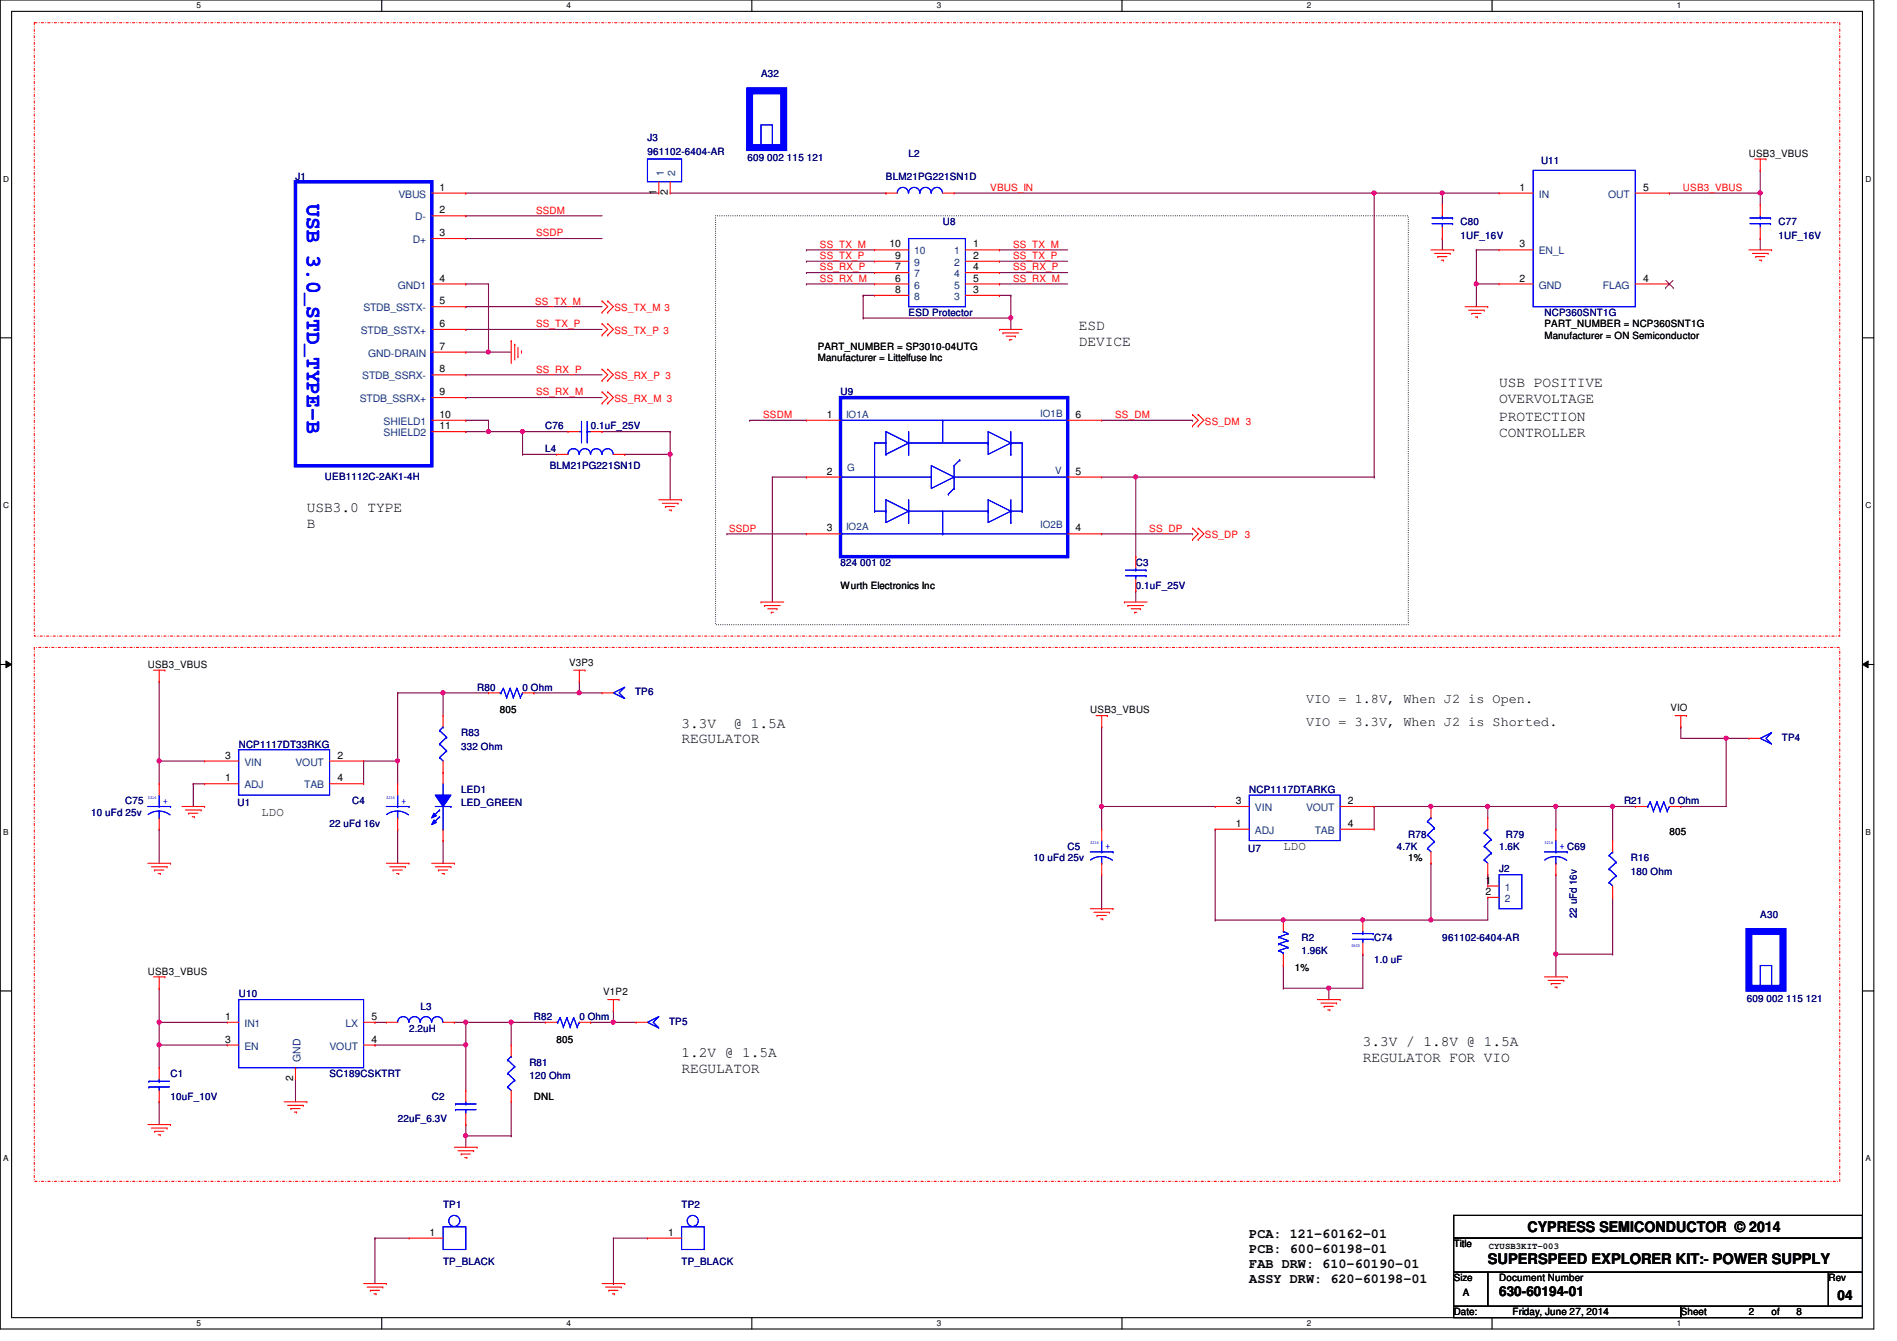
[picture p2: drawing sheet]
<svg xmlns="http://www.w3.org/2000/svg" width="297mm" height="210mm" viewBox="0 0 297 210" stroke-linecap="round" stroke-linejoin="round" font-family="sans-serif">
<path d="M0 0h293.4v208h-293.4zM1.8 1.8h289.8v204.4h-289.8z" fill="none" stroke="#000" stroke-width=".17"/>
<g fill="#fff">
<path d="M30.8 .2h.6v1.4h-.6z"/>
<path d="M30.8 206.4h.6v1.4h-.6z"/>
</g>
<path d="M59.8 0v1.8M59.8 206.2v1.8" fill="none" stroke="#000" stroke-width=".17"/>
<g fill="#fff">
<path d="M88.7 .2h.7v1.4h-.7z"/>
<path d="M88.7 206.4h.7v1.4h-.7z"/>
</g>
<path d="M117.7 0v1.8M117.7 206.2v1.8" fill="none" stroke="#000" stroke-width=".17"/>
<g fill="#fff">
<path d="M146.7 .2h.7v1.4h-.7z"/>
<path d="M146.7 206.4h.7v1.4h-.7z"/>
</g>
<path d="M175.7 0v1.8M175.7 206.2v1.8" fill="none" stroke="#000" stroke-width=".17"/>
<g fill="#fff">
<path d="M204.6 .2h.7v1.4h-.7z"/>
<path d="M204.6 206.4h.7v1.4h-.7z"/>
</g>
<path d="M233.6 0v1.8M233.6 206.2v1.8" fill="none" stroke="#000" stroke-width=".17"/>
<g fill="#fff">
<path d="M262.6 .2h.7v1.4h-.7z"/>
<path d="M262.6 206.4h.7v1.4h-.7z"/>
<path d="M.5 27.3h.9v1.4h-.9z"/>
<path d="M292.1 27.3h.9v1.4h-.9z"/>
<path d="M.5 78.4h.9v1.4h-.9z"/>
<path d="M292.1 78.4h.9v1.4h-.9z"/>
</g>
<path d="M0 52.9h1.8M291.6 52.9h1.8" fill="none" stroke="#000" stroke-width=".17"/>
<g fill="#fff">
<path d="M.5 129.5h.8v1.4h-.8z"/>
<path d="M292.1 129.5h.8v1.4h-.8z"/>
</g>
<path d="M0 104h1.8M291.6 104h1.8" fill="none" stroke="#000" stroke-width=".17"/>
<path d="M.9 103.5l.9 .5-.9 .5zM291.6 104l.9-.5v1z" fill="#000"/>
<path d="M.9 103.5l.9 .5-.9 .5zM291.6 104l.9-.5v1z" fill="none" stroke="#000" stroke-width=".16"/>
<g fill="#fff">
<path d="M.5 180.6h.8v1.4h-.8z"/>
<path d="M292.1 180.6h.8v1.4h-.8z"/>
</g>
<path d="M0 155.1h1.8M291.6 155.1h1.8" fill="none" stroke="#000" stroke-width=".17"/>
<path d="M5.4 3.6h282.7v96h-282.7zM5.4 101.3h282.7v83.6h-282.7z" fill="none" stroke="#f00" stroke-width=".17" stroke-dasharray=".3 .3 0 .3"/>
<path d="M112.1 33.8h108.4v64h-108.4z" fill="none" stroke="#000" stroke-width=".17" stroke-dasharray="0 .3"/>
<g fill="none" stroke="#800040" stroke-width=".17">
<path d="M126.3 44.4h.1M126.3 42.7h.1M126.3 44.4h10.6M126.3 42.7h10.6M135.2 46.2h.1M135.2 49.8h.1M135.2 46.2v3.6M135.2 49.8h23.1M156.5 44.4h.1M156.5 42.7h.1M156.5 46.2h.1M156.5 44.4h10.7"/>
<path d="M156.5 42.7h10.7M156.5 46.2h1.8M158.3 49.8h.1M158.3 49.8v1.8M81.8 67.6h.1M81.8 67.6h7.1M104.9 67.6h.1M104.9 67.6v3.5"/>
</g>
<circle cx="158.3" cy="49.8" r=".32" fill="#f0f"/>
<circle cx="158.3" cy="49.8" r=".32" fill="none" stroke="#f0f" stroke-width=".17"/>
<path d="M135.2 46.2h.1M135.2 46.2h1.7M158.3 46.2h.1M158.3 46.2v3.6M72.9 67.6h.1M72.9 67.6h3.6" fill="none" stroke="#800040" stroke-width=".17"/>
<circle cx="76.5" cy="67.5" r=".32" fill="#f0f"/>
<circle cx="76.5" cy="67.5" r=".32" fill="none" stroke="#f0f" stroke-width=".17"/>
<g fill="none" stroke="#800040" stroke-width=".17">
<path d="M72.9 33.8h.1M72.9 37.3h.1M72.9 33.8h21.4M72.9 37.3h21.4M126.3 39.1h.1M126.3 39.1h10.6M156.5 39.1h.1M156.5 39.1h10.7M72.9 51.6h.1M72.9 48h.1M72.9 51.6h21.4M72.9 48h21.4"/>
<path d="M126.3 40.9h.1M126.3 40.9h10.6M156.5 40.9h.1M156.5 40.9h10.7M81.8 67.6h.1M81.8 67.6v3.5"/>
</g>
<circle cx="81.8" cy="67.5" r=".32" fill="#f0f"/>
<circle cx="81.8" cy="67.5" r=".32" fill="none" stroke="#f0f" stroke-width=".17"/>
<path d="M72.9 58.7h.1M72.9 58.7h21.4M72.9 65.8h.1M72.9 62.2h.1M72.9 65.8h3.6v1.8M72.9 62.2h21.4M76.5 67.6h.1M81.8 71.1h.1M81.8 71.1h5.4M104.9 71.1h.1M104.9 71.1v7.1" fill="none" stroke="#800040" stroke-width=".17"/>
<circle cx="104.9" cy="71.1" r=".32" fill="#f0f"/>
<circle cx="104.9" cy="71.1" r=".32" fill="none" stroke="#f0f" stroke-width=".17"/>
<path d="M72.9 55.1h.1M72.9 55.1h3.6M76.5 67.6h.1M76.5 67.6h5.3M94.3 67.6h.1M94.3 67.6h10.6" fill="none" stroke="#800040" stroke-width=".17"/>
<circle cx="76.5" cy="55.1" r=".32" fill="#f0f"/>
<circle cx="76.5" cy="55.1" r=".32" fill="none" stroke="#f0f" stroke-width=".17"/>
<g fill="none" stroke="#800040" stroke-width=".17">
<path d="M225.8 30.2h.1M225.8 37.3h.1M225.8 30.2v1.8M225.8 37.3v1.8M231.2 39.1h.1M231.2 39.1v8.9M231.2 39.1h3.5M275.6 37.3h.1M275.6 37.3v1.8M72.9 44.4h.1M72.9 44.4h3.6M76.5 44.4h.1"/>
<path d="M76.5 55.1h.1M76.5 44.4v10.7M76.5 55.1h3.5M231.2 44.4h.1M231.2 44.4h3.5M97.8 71.1h.1M97.8 71.1h7.1"/>
</g>
<circle cx="231.2" cy="44.4" r=".32" fill="#f0f"/>
<circle cx="231.2" cy="44.4" r=".32" fill="none" stroke="#f0f" stroke-width=".17"/>
<path d="M225.8 30.2h.1M225.8 30.2h8.9M261.4 30.2h.1M261.4 30.2h14.2M275.6 30.2h.1M275.6 26.7h.1M275.6 26.7v5.3" fill="none" stroke="#800040" stroke-width=".17"/>
<circle cx="275.6" cy="30.2" r=".32" fill="#f0f"/>
<circle cx="275.6" cy="30.2" r=".32" fill="none" stroke="#f0f" stroke-width=".17"/>
<path d="M172.5 74.7h5.3M177.8 74.7h.1M177.8 74.7v12.4M177.8 87.1h.1M58.7 193.8h.1M58.7 193.8v7.1M58.7 193.8h5.3" fill="none" stroke="#800040" stroke-width=".17"/>
<circle cx="177.8" cy="74.6" r=".32" fill="#f0f"/>
<circle cx="177.8" cy="74.6" r=".32" fill="none" stroke="#f0f" stroke-width=".17"/>
<g fill="none" stroke="#800040" stroke-width=".17">
<path d="M117.4 65.8h.1M117.4 65.8h8.9M120.9 74.7h.1M120.9 74.7v19.5M120.9 74.7h5.4M126.3 74.7h.1M172.5 65.8h14.2M186.7 65.8h.1M113.8 83.6h.1M113.8 83.6h12.5M172.5 83.6h14.2M177.8 92.5h.1"/>
<path d="M177.8 92.5v1.7M186.7 83.6h.1M24.9 119.1h.1M24.9 119.1v3.6M56.9 119.1h.1M56.9 119.1h5.4M56.9 119.1v3.6M62.3 119.1h.1M62.3 119.1v3.6M90.7 108.5h.1M90.7 108.5h3.6M24.9 129.8h.1"/>
<path d="M24.9 129.8v5.3M62.3 129.8h.1M62.3 129.8v5.3M96.1 193.8h.1M96.1 193.8v7.1M96.1 193.8h5.3M96.1 200.9h.1"/>
</g>
<circle cx="90.7" cy="108.4" r=".32" fill="#f0f"/>
<circle cx="90.7" cy="108.4" r=".32" fill="none" stroke="#f0f" stroke-width=".17"/>
<path d="M96.1 158.2h.1M96.1 158.2v1.8M24.9 160h.1M24.9 160v3.6" fill="none" stroke="#800040" stroke-width=".17"/>
<circle cx="24.9" cy="163.5" r=".32" fill="#f0f"/>
<circle cx="24.9" cy="163.5" r=".32" fill="none" stroke="#f0f" stroke-width=".17"/>
<path d="M24.9 163.6h.1M24.9 163.6v3.5M46.3 168.9h.1M46.3 168.9v3.6M58.7 160h.1M58.7 160h1.8M72.9 177.8h.1M72.9 163.6h.1M72.9 163.6v7.1M72.9 177.8v1.8M96.1 160h.1M96.1 160h3.5" fill="none" stroke="#800040" stroke-width=".17"/>
<circle cx="72.9" cy="163.5" r=".32" fill="#f0f"/>
<circle cx="72.9" cy="163.5" r=".32" fill="none" stroke="#f0f" stroke-width=".17"/>
<path d="M215.2 30.2v44.5M215.2 74.7h.1M24.9 172.5h.1M24.9 163.6h.1M24.9 172.5v3.5M24.9 163.6h10.7M58.7 163.6h.1M72.9 160h.1M72.9 160v3.6h-14.2" fill="none" stroke="#800040" stroke-width=".17"/>
<circle cx="215.2" cy="30.2" r=".32" fill="#f0f"/>
<circle cx="215.2" cy="30.2" r=".32" fill="none" stroke="#f0f" stroke-width=".17"/>
<path d="M149.4 30.2h65.8M215.2 30.2h.1M177.8 74.7h.1M177.8 74.7h37.4M24.9 119.1h.1M24.9 106.7h.1M24.9 119.1h7.1M24.9 106.7v12.4" fill="none" stroke="#800040" stroke-width=".17"/>
<circle cx="24.9" cy="119.1" r=".32" fill="#f0f"/>
<circle cx="24.9" cy="119.1" r=".32" fill="none" stroke="#f0f" stroke-width=".17"/>
<path d="M24.9 154.7h.1M24.9 154.7v5.3M24.9 160h.1M24.9 160h10.7" fill="none" stroke="#800040" stroke-width=".17"/>
<circle cx="24.9" cy="160" r=".32" fill="#f0f"/>
<circle cx="24.9" cy="160" r=".32" fill="none" stroke="#f0f" stroke-width=".17"/>
<path d="M215.2 30.2h10.6M225.8 30.2h.1" fill="none" stroke="#800040" stroke-width=".17"/>
<circle cx="225.8" cy="30.2" r=".32" fill="#f0f"/>
<circle cx="225.8" cy="30.2" r=".32" fill="none" stroke="#f0f" stroke-width=".17"/>
<g fill="none" stroke="#800040" stroke-width=".17">
<path d="M72.9 30.2h.1M72.9 30.2h30.3M104.9 30.2h33.8M138.7 30.2h.1M69.4 108.5h.1M69.4 108.5h7.1M30.3 122.7h.1M30.3 122.7h1.7M30.3 122.7v3.5M71.2 160h.1M71.2 160h1.7M80 160h.1"/>
<path d="M80 160h5.4"/>
</g>
<circle cx="69.4" cy="108.4" r=".32" fill="#f0f"/>
<circle cx="69.4" cy="108.4" r=".32" fill="none" stroke="#f0f" stroke-width=".17"/>
<path d="M90.7 106.7h.1M90.7 106.7v1.8M92.5 160h.1M92.5 160h3.6" fill="none" stroke="#800040" stroke-width=".17"/>
<circle cx="96" cy="160" r=".32" fill="#f0f"/>
<circle cx="96" cy="160" r=".32" fill="none" stroke="#f0f" stroke-width=".17"/>
<path d="M172.5 136.9v5.3M233 126.2h.1M233 126.2h10.6M252.5 126.2h.1M252.5 126.2h3.6M263.2 126.2h.1M263.2 126.2h7.1M172.5 142.2h.1M208.1 154.7h.1M208.1 154.7v1.8" fill="none" stroke="#800040" stroke-width=".17"/>
<circle cx="243.6" cy="126.2" r=".32" fill="#f0f"/>
<circle cx="243.6" cy="126.2" r=".32" fill="none" stroke="#f0f" stroke-width=".17"/>
<circle cx="232.9" cy="126.2" r=".32" fill="#f0f"/>
<circle cx="232.9" cy="126.2" r=".32" fill="none" stroke="#f0f" stroke-width=".17"/>
<path d="M270.3 115.6h.1M270.3 115.6h3.6M172.5 126.2h.1M172.5 126.2h17.8" fill="none" stroke="#800040" stroke-width=".17"/>
<circle cx="172.5" cy="126.2" r=".32" fill="#f0f"/>
<circle cx="172.5" cy="126.2" r=".32" fill="none" stroke="#f0f" stroke-width=".17"/>
<path d="M172.5 113.8h.1M172.5 113.8v12.4M263.2 113.8h.1M263.2 113.8v1.8M190.3 129.8h.1M190.3 129.8v14.2M224.1 135.1h.1M224.1 135.1v8.9M201 144h.1M201 144h12.4" fill="none" stroke="#800040" stroke-width=".17"/>
<circle cx="200.9" cy="144" r=".32" fill="#f0f"/>
<circle cx="200.9" cy="144" r=".32" fill="none" stroke="#f0f" stroke-width=".17"/>
<path d="M172.5 126.2h.1M172.5 126.2v3.6M215.2 126.2h.1M215.2 126.2v3.6M215.2 126.2h8.9" fill="none" stroke="#800040" stroke-width=".17"/>
<circle cx="224" cy="126.2" r=".32" fill="#f0f"/>
<circle cx="224" cy="126.2" r=".32" fill="none" stroke="#f0f" stroke-width=".17"/>
<path d="M243.6 126.2h.1M243.6 126.2v3.6M201 151.1h.1M201 151.1v3.6M208.1 154.7h.1M213.4 149.4h.1M213.4 144h.1M213.4 149.4v5.3h-5.3M213.4 144h10.7M243.6 149.4h.1M243.6 149.4v3.5" fill="none" stroke="#800040" stroke-width=".17"/>
<circle cx="224" cy="144" r=".32" fill="#f0f"/>
<circle cx="224" cy="144" r=".32" fill="none" stroke="#f0f" stroke-width=".17"/>
<circle cx="213.4" cy="144" r=".32" fill="#f0f"/>
<circle cx="213.4" cy="144" r=".32" fill="none" stroke="#f0f" stroke-width=".17"/>
<path d="M270.3 115.6h.1M270.3 115.6v10.6" fill="none" stroke="#800040" stroke-width=".17"/>
<circle cx="270.3" cy="115.5" r=".32" fill="#f0f"/>
<circle cx="270.3" cy="115.5" r=".32" fill="none" stroke="#f0f" stroke-width=".17"/>
<path d="M201 154.7h.1M201 154.7h7.1" fill="none" stroke="#800040" stroke-width=".17"/>
<circle cx="208" cy="154.7" r=".32" fill="#f0f"/>
<circle cx="208" cy="154.7" r=".32" fill="none" stroke="#f0f" stroke-width=".17"/>
<g fill="none" stroke="#800040" stroke-width=".17">
<path d="M62.3 108.5h.1M62.3 108.5v10.6M224.1 126.2h.1M224.1 126.2h8.9M233 126.2h.1M233 136.9h.1M233 126.2v1.8M233 136.9v1.8M190.3 144h.1M190.3 144h10.7M224.1 144h.1M233 140.5h.1"/>
<path d="M233 140.5v3.5h-8.9"/>
</g>
<circle cx="62.2" cy="119.1" r=".32" fill="#f0f"/>
<circle cx="62.2" cy="119.1" r=".32" fill="none" stroke="#f0f" stroke-width=".17"/>
<g fill="none" stroke="#800040" stroke-width=".17">
<path d="M62.3 108.5h.1M62.3 108.5h7.1M69.4 108.5h.1M69.4 108.5v3.5M83.6 108.5h.1M83.6 108.5h7.1M263.2 115.6h7.1M270.3 115.6h.1M69.4 131.6h.1M69.4 131.6v3.5M243.6 126.2h.1M243.6 126.2h8.9"/>
<path d="M252.5 126.2h.1M252.5 126.2v5.4"/>
</g>
<circle cx="252.5" cy="126.2" r=".32" fill="#f0f"/>
<circle cx="252.5" cy="126.2" r=".32" fill="none" stroke="#f0f" stroke-width=".17"/>
<path d="M243.6 136.9h.1M243.6 136.9v12.5M243.6 149.4h.1M243.6 149.4h8.9M252.5 149.4h.1M252.5 140.5v8.9" fill="none" stroke="#800040" stroke-width=".17"/>
<circle cx="243.6" cy="149.3" r=".32" fill="#f0f"/>
<circle cx="243.6" cy="149.3" r=".32" fill="none" stroke="#f0f" stroke-width=".17"/>
<path d="M72.9 160h.1M72.9 160h7.1M80 160h.1M80 160v3.6" fill="none" stroke="#800040" stroke-width=".17"/>
<circle cx="80" cy="160" r=".32" fill="#f0f"/>
<circle cx="80" cy="160" r=".32" fill="none" stroke="#f0f" stroke-width=".17"/>
<circle cx="72.9" cy="160" r=".32" fill="#f0f"/>
<circle cx="72.9" cy="160" r=".32" fill="none" stroke="#f0f" stroke-width=".17"/>
<path d="M72.9 177.8h.1M72.9 177.8h7.1M80 177.8h.1M80 172.5v5.3" fill="none" stroke="#800040" stroke-width=".17"/>
<circle cx="72.9" cy="177.8" r=".32" fill="#f0f"/>
<circle cx="72.9" cy="177.8" r=".32" fill="none" stroke="#f0f" stroke-width=".17"/>
<path d="M72.9 176h.1M72.9 176v1.8" fill="none" stroke="#800040" stroke-width=".17"/>
<g fill="none" stroke="#f00" stroke-width=".17">
<path d="M224.1 39.1h3.5M224.6 39.7h2.5M227.1 39.7h.1M227.6 39.1h.1M273.9 39.1h3.5M274.4 39.7h2.5M274.7 24.9h1.8M275.6 26.7h.1M275.6 32h.1M275.6 37.3h.1M275.6 24.9v1.8M275.6 32v1.8"/>
<path d="M275.6 35.6v1.7M276.5 24.9h.1M276.9 39.7h.1M277.4 39.1h.1M80 53.3h.1M80 53.3v3.6M80.6 53.9h.1M80.6 53.9v2.4M81.1 55.8h.1M81.1 54.4v1.4M81.7 54.9h.1M81.7 54.9v.4"/>
<path d="M94.3 47.1h.1M94.3 48.9h.1M94.3 50.7h.1M94.3 52.5h.1M94.3 57.8h.1M94.3 59.6h.1M94.3 47.1l.9 .9-.9 .9M94.3 50.7l.9 .9-.9 .9M94.3 57.8l.9 .9-.9 .9M95.2 47.1h.1M95.2 48.9h.1M95.2 50.7h.1"/>
<path d="M95.2 52.5h.1M95.2 57.8h.1M95.2 59.6h.1M95.2 47.1l.9 .9-.9 .9M95.2 50.7l.9 .9-.9 .9M95.2 57.8l.9 .9-.9 .9M156.5 51.6h.1M156.5 51.6h3.6M157.1 52.1h.1M157.1 52.1h2.4M157.6 52.6h1.4M158.1 53.2h.1"/>
<path d="M158.1 53.2h.3M159 52.6h.1M225.1 40.2h.1M225.1 40.2h1.5M225.7 40.7h.3M226 40.7h.1M229.4 48h3.6M230 48.6h2.4M230.5 49.1h.1M230.5 49.1h1.4M231 49.6h.3M231.3 49.6h.1"/>
<path d="M232.4 48.6h.1M233 48h.1M274.9 40.2h.1M274.9 40.2h1.4M275.5 40.7h.3M275.8 40.7h.1M94.3 61.3h.1M94.3 63.1h.1M94.3 61.3l.9 .9-.9 .9M95.2 61.3h.1M95.2 63.1h.1M95.2 61.3l.9 .9-.9 .9"/>
<path d="M103.2 78.2h3.5M103.7 78.8h2.5M104.2 79.3h.1M104.2 79.3h1.5M104.8 79.8h.3M105.1 79.8h.1M106.2 78.8h.1M106.7 78.2h.1M186.7 64.9h.1M186.7 66.7h.1M186.7 64.9l.9 .9-.9 .9M187.6 64.9h.1"/>
<path d="M187.6 66.7h.1M187.6 64.9l.9 .9-.9 .9M119.2 94.2h.1M119.2 94.2h3.5M119.7 94.8h.1M119.7 94.8h2.5M120.2 95.3h1.5M120.8 95.8h.1M120.8 95.8h.3M121.7 95.3h.1M176.1 94.2h.1M176.1 94.2h3.5"/>
<path d="M176.6 94.8h.1M176.6 94.8h2.5M177.1 95.3h1.5M177.7 95.8h.1M177.7 95.8h.3M178.6 95.3h.1M186.7 82.7h.1M186.7 84.5h.1M186.7 82.7l.9 .9-.9 .9M187.6 82.7h.1M187.6 84.5h.1M187.6 82.7l.9 .9-.9 .9"/>
<path d="M24 104.9h1.8M24.9 106.7h.1M24.9 104.9v1.8M25.8 104.9h.1M89.8 104.9h1.8M90.7 106.7h.1M90.7 104.9v1.8M91.6 104.9h.1M171.6 112h1.8M172.5 113.8h.1M172.5 112v1.8M173.4 112h.1"/>
<path d="M262.3 112h1.8M263.2 113.8h.1M263.2 112v1.8M264.1 112h.1M23.2 135.1h3.5M23.7 135.7h2.5M24.2 136.2h.1M24.2 136.2h1.5M24.8 136.7h.3M25.1 136.7h.1M26.2 135.7h.1M26.7 135.1h.1"/>
<path d="M28.5 126.2h3.5M29 126.8h2.5M29.5 127.3h.1M29.5 127.3h1.5M30.1 127.8h.3M30.4 127.8h.1M31.5 126.8h.1M32 126.2h.1M60.5 135.1h3.5M61 135.7h2.5M61.5 136.2h.1M61.5 136.2h1.5"/>
<path d="M62.1 136.7h.3M62.4 136.7h.1M63.5 135.7h.1M64 135.1h.1M67.6 135.1h3.6M68.2 135.7h2.4M68.7 136.2h.1M68.7 136.2h1.4M69.2 136.7h.3M69.5 136.7h.1M70.6 135.7h.1M71.2 135.1h.1"/>
<path d="M243.6 129.8h.1M243.6 136.9h.1M243.6 129.8v1.8M243.6 135.1v1.8M252.5 131.6h.1M252.5 131.6v1.7M252.5 138.7v1.8M256.1 126.2h.1M256.1 126.2h1.7M261.4 126.2h1.8M263.2 126.2h.1M24 152.9h1.8"/>
<path d="M24.9 154.7h.1M24.9 152.9v1.8M25.8 152.9h.1M95.2 156.5h1.7M96.1 158.2h.1M96.1 156.5v1.7M96.9 156.5h.1M170.7 142.2h3.6M171.3 142.8h2.4M171.8 143.3h.1M171.8 143.3h1.4M172.3 143.8h.4"/>
<path d="M172.7 143.8h.1M173.7 142.8h.1M174.3 142.2h.1M206.3 156.5h3.5M206.8 157h2.5M207.3 157.5h.1M207.3 157.5h1.5M207.9 158.1h.3M208.2 158.1h.1M209.3 157h.1M209.8 156.5h.1M241.8 152.9h3.6"/>
<path d="M242.4 153.5h2.5M242.9 154h.1M242.9 154h1.4M243.5 154.5h.3M243.8 154.5h.1M244.9 153.5h.1M245.4 152.9h.1M252.5 140.5h.1M23.2 176h3.5M23.7 176.6h2.5M24.2 177.1h.1M24.2 177.1h1.5"/>
<path d="M24.8 177.6h.3M25.1 177.6h.1M26.2 176.6h.1M26.7 176h.1M44.5 172.5h3.5M45 173h2.5M45.5 173.5h.1M45.5 173.5h1.5M46.1 174.1h.3M46.4 174.1h.1M47.5 173h.1M48 172.5h.1"/>
<path d="M71.2 179.6h3.5M72.9 170.7h.1M72.9 176h.1M72.9 170.7v1.8M72.9 174.2v1.8M74.7 179.6h.1M99.6 160h.1M99.6 160h1.8M71.7 180.1h2.5M72.2 180.6h.1M72.2 180.6h1.5M72.8 181.2h.3"/>
<path d="M73.1 181.2h.1M74.2 180.1h.1M56.9 200.9h3.6M57.5 201.5h2.4M58 202h.1M58 202h1.4M58.5 202.5h.4M58.9 202.5h.1M59.9 201.5h.1M60.5 200.9h.1M94.3 200.9h3.5M94.8 201.5h2.5"/>
<path d="M95.3 202h.1M95.3 202h1.5M95.9 202.5h.3M96.2 202.5h.1M97.3 201.5h.1M97.8 200.9h.1"/>
</g>
<path d="M227.6 190.2h64v3.6h-64zM227.6 193.8h64v5.3h-64zM227.6 199.1h5.4v5.4h-5.4zM233 199.1h53.3v5.4h-53.3zM286.3 199.1h5.3v5.4h-5.3zM227.6 204.5h35.6v1.7h-35.6zM263.2 204.5h28.4v1.7h-28.4z" fill="none" stroke="#000" stroke-width=".17"/>
<g fill="none" stroke="#00f" stroke-width=".17">
<path d="M274 35h3.2M274 34.1h3.2M275.6 34.1h.1M275.6 35h.1M275.6 33.8v.3M275.6 35v.6M277.2 35h.1M277.2 34.1h.1M68.2 126.2h2.4M69.4 124.5h.1M69.4 129.8h.1M69.4 122.7v1.8"/>
<path d="M69.4 126.2v3.6M70.6 126.2h.1M241.8 133.3h3.6M243.6 135.1h.1M243.6 133.3h.1M243.6 134.1l.7 .1 1 .5M243.6 134.1l-1.1 .2-.6 .3M243.6 131.6v1.7M243.6 134.1v1M245.4 133.3h.1M252 138.1h.1M252 136h.1"/>
<path d="M252 133.9h.1M252 138.1l.5 .6M252 136l1.1 1.1M252 133.9l1.1 1.1M252.5 133.3h.1M252.5 133.3l-.5 .6M253.1 137.1h.1M253.1 135h.1M253.1 137.1l-1.1 1M253.1 135l-1.1 1M257.8 126.2h.2M258 126.2h.1"/>
<path d="M258.4 125.5h.1M258.4 125.5l-.4 .7M258.4 125.5l.5 1.5M258.9 127h.1M259.5 125.5h.1M259.5 125.5l-.6 1.5M259.5 125.5l.5 1.5M260 127h.1M260.5 125.5h.1M260.5 125.5l-.5 1.5M260.5 125.5l.6 1.5M261.1 127h.1"/>
<path d="M261.4 126.2h.1M261.4 126.2l-.3 .8M71.3 173.7h.1M71.3 172.8h.1M71.3 173.7h3.2M71.3 172.8h3.2M72.9 172.8h.1M72.9 173.7h.1M72.9 172.5v.3M72.9 173.7v.5M101.4 160l1.8-.9-.9 .9 .9 .9z"/>
</g>
<path d="M68.2 124.5h2.4l-1.2 1.7z" fill-rule="evenodd" fill="#00f"/>
<path d="M68.2 124.5h2.4l-1.2 1.7z" fill="none" stroke="#00f" stroke-width=".17"/>
<path d="M67.9 128.4l.4 .3-.7 .4z" fill-rule="evenodd" fill="#00f"/>
<path d="M67.9 128.4l.4 .3-.7 .4z" fill="none" stroke="#00f" stroke-width=".17"/>
<path d="M67.9 127.3l.4 .4-.7 .3z" fill-rule="evenodd" fill="#00f"/>
<path d="M67.9 127.3l.4 .4-.7 .3zM68.2 126.2h2.4M68.8 126.8h.1M68.8 127.8h.1M68.8 126.8l-1 1M68.8 127.8l-1 1.1M69.4 124.5h.1M69.4 129.8h.1M69.4 122.7v1.8M69.4 126.2v3.6M70.6 126.2h.1" fill="none" stroke="#00f" stroke-width=".17"/>
<path d="M68.2 124.5h2.4l-1.2 1.7z" fill-rule="evenodd" fill="#00f"/>
<path d="M68.2 124.5h2.4l-1.2 1.7z" fill="none" stroke="#00f" stroke-width=".17"/>
<path d="M67.9 128.4l.4 .3-.7 .4z" fill-rule="evenodd" fill="#00f"/>
<path d="M67.9 128.4l.4 .3-.7 .4z" fill="none" stroke="#00f" stroke-width=".17"/>
<path d="M67.9 127.3l.4 .4-.7 .3z" fill-rule="evenodd" fill="#00f"/>
<g fill="none" stroke="#00f" stroke-width=".17">
<path d="M119.2 19.6h1.7v3.5h-1.7zM101.4 24.9h5.3v3.5h-5.3zM140.5 30.2a.87 .87 0 0 1 .9-.9 .87 .87 0 0 1 .8 .9M142.3 37.3h8.9v10.7h-8.9zM142.3 30.2a.87 .87 0 0 1 .8-.9 .87 .87 0 0 1 .9 .9M144.1 30.2a.87 .87 0 0 1 .8-.9 .87 .87 0 0 1 .9 .9M145.8 30.2a.87 .87 0 0 1 .9-.9 .87 .87 0 0 1 .9 .9M224.2 35h3.3M224.2 34.1h3.3M225.8 34.1h.1M225.8 35h.1M225.8 33.8v.3"/>
<path d="M225.8 35v.6M227.5 35h.1M227.5 34.1h.1M240.1 26.7h16v21.3h-16zM88.9 71.1a.87 .87 0 0 1 .9-.9 .87 .87 0 0 1 .9 .9M90.7 71.1a.87 .87 0 0 1 .9-.9 .87 .87 0 0 1 .9 .9M90.7 67.6h.4M91.1 67.6h.1M91.1 69.2h.1M91.1 66v3.2M91.9 69.2h.1M91.9 67.6h.1"/>
<path d="M91.9 67.6h.6M91.9 66v3.2M92.5 71.1a.87 .87 0 0 1 .9-.9 .87 .87 0 0 1 .8 .9M94.3 71.1a.87 .87 0 0 1 .8-.9 .87 .87 0 0 1 .9 .9M131.6 74.7h.1M131.6 74.7h14.2M131.6 65.8h35.6M136.9 69.3h.1M136.9 69.3h1.8M136.9 69.3v10.7M138.7 71.1h.1M138.7 78.2l3.6 1.8-3.6 1.8z"/>
<path d="M142.3 69.3h.1M142.3 71.1h.1M142.3 69.3h12.4M142.3 69.3l-3.6-1.7v3.5M142.3 67.6v3.5M142.3 78.2v3.6M142.3 69.3l-3.6 1.8M145.8 74.7h.1M145.8 72.9l3.6 1.8-3.6 1.8zM147.6 65.8h.1M147.6 65.8v3.5M148.5 77.3h.1"/>
<path d="M149.4 74.7h.1M149.4 76.5h.1M149.4 74.7h17.8M149.4 76.5l-.9 .8M150.3 72h.1M150.3 72l-.9 .9v3.6M154.7 69.3h.1M154.7 67.6l3.6 1.7-3.6 1.8zM154.7 78.2l3.6 1.8-3.6 1.8zM158.3 69.3h.1M158.3 71.1h.1M158.3 69.3h1.8"/>
<path d="M158.3 67.6v3.5M158.3 78.2v3.6M160.1 69.3h.1M160.1 74.7h.1M160.1 69.3v10.7M167.2 74.7h.1M167.2 65.8h.1M131.6 83.6h.1M131.6 83.6h35.6M136.9 80h.1M136.9 80h1.8M138.7 80h.1"/>
<path d="M142.3 80h.1M142.3 81.8h.1M142.3 80h12.4M147.6 83.6h.1M147.6 80v3.6M154.7 80h.1M158.3 80h.1M158.3 81.8h.1M158.3 80h1.8M160.1 80h.1M176.2 90.1h3.2M176.2 89.2h3.2"/>
<path d="M177.8 89.2h.1M177.8 90.1h.1M177.8 88.9v.3M177.8 90.1v.6M179.4 90.1h.1M179.4 89.2h.1M37.4 117.3h14.2v7.2h-14.2zM68.8 118.6h.1M68.8 116.5h.1M68.8 114.3h.1M68.8 118.6l.6 .5M68.8 116.5l1.1 1"/>
<path d="M68.8 114.3l1.1 1.1M69.4 113.8h.1M69.4 113.8l-.6 .5M69.9 117.5h.1M69.9 115.4h.1M69.9 117.5l-1.1 1.1M69.9 115.4l-1.1 1.1M78.3 108.5h.1M78.4 108.5h.1M78.8 107.7h.1M78.8 107.7l-.4 .8M78.8 107.7l.5 1.5"/>
<path d="M79.3 109.2h.1M79.9 107.7h.1M79.9 107.7l-.6 1.5M79.9 107.7l.5 1.5M80.4 109.2h.1M80.9 107.7h.1M80.9 107.7l-.5 1.5M80.9 107.7l.6 1.5M81.5 109.2h.1M81.8 108.5h.1M81.8 108.5l-.3 .7M96.1 108.5l1.7-.9-.9 .9 .9 .8z"/>
<path d="M275.6 115.6l1.8-.9-.9 .9 .9 .9zM23.2 126.2h3.5M24.9 128h.1M24.9 126.2h.1M24.9 127l.7 .1 1 .5M24.9 127l-1.1 .1-.6 .4M24.9 124.5v1.7M24.9 127v1M26.7 126.2h.1M60.5 126.2h3.5M62.3 128h.1M62.3 126.2h.1"/>
<path d="M62.3 127l.7 .1 1 .5M62.3 127l-1.2 .1-.6 .4M62.3 124.5v1.7M62.3 127v1M64 126.2h.1M67.9 127.3l.4 .4-.7 .3zM68.8 126.8h.1M68.8 127.8h.1M68.8 126.8l-1 1M68.8 127.8l-1 1.1M170.7 133.3h3.6M172.5 135.1h.1"/>
<path d="M172.5 133.3h.1M172.5 134.1l.7 .1 1 .5M172.5 134.1l-1.1 .2-.6 .3M172.5 131.6v1.7M172.5 134.1v1M174.3 133.3h.1M195.6 124.5h14.2v7.1h-14.2zM223.5 132.8h.1M223.5 130.7h.1M223.5 128.6h.1M223.5 132.8l.6 .5M223.5 130.7l1.1 1"/>
<path d="M223.5 128.6l1.1 1M224.1 128h.1M224.1 128l-.6 .6M224.6 131.7h.1M224.6 129.6h.1M224.6 131.7l-1.1 1.1M224.6 129.6l-1.1 1.1M232.4 134.6h.1M232.4 132.5h.1M232.4 130.3h.1M232.4 134.6l.6 .5M232.4 132.5l1.1 1"/>
<path d="M232.4 130.3l1.1 1.1M233 129.8h.1M233 129.8l-.6 .5M233.5 133.5h.1M233.5 131.4h.1M233.5 133.5l-1.1 1.1M233.5 131.4l-1.1 1.1M234.7 136.9h3.6v5.3h-3.6zM37.4 156.5h19.5v10.6h-19.5zM87.7 159.3h.1M87.7 159.3l-.4 .7M87.7 159.3l.5 1.4"/>
<path d="M88.8 159.3h.1M88.8 159.3l-.6 1.4M88.8 159.3l.5 1.4M89.8 159.3h.1M89.8 159.3l-.5 1.4M89.8 159.3l.6 1.4M200.2 148.8h.1M200.2 147.7h.1M200.2 146.7h.1M200.2 148.8l.8 .4M200.2 147.7l1.5 .6M200.2 146.7l1.5 .5"/>
<path d="M201 145.8h.1M201 149.2h.1M201 145.8l.7 .3M201 149.2v.2M201.7 148.3h.1M201.7 147.2h.1M201.7 146.1h.1M201.7 148.3l-1.5 .5M201.7 147.2l-1.5 .5M201.7 146.1l-1.5 .6M211.8 147h3.2M211.8 146.1h3.2"/>
<path d="M213.4 146.1h.1M213.4 147h.1M213.4 145.8v.3M213.4 147v.6M215 147h.1M215 146.1h.1M275.6 151.1h1.8v3.6h-1.8zM23.3 170.1h.1M23.3 169.2h.1M23.3 170.1h3.2M23.3 169.2h3.2M24.9 169.2h.1"/>
<path d="M24.9 170.1h.1M24.9 168.9v.3M24.9 170.1v.6M62.3 160a.87 .87 0 0 1 .8-.9 .87 .87 0 0 1 .9 .9M64 160a.87 .87 0 0 1 .9-.9 .87 .87 0 0 1 .9 .9M65.8 160a.87 .87 0 0 1 .9-.9 .87 .87 0 0 1 .9 .9M67.6 160a.87 .87 0 0 1 .9-.9 .87 .87 0 0 1 .8 .9M79.5 170.1h.1M79.5 168h.1M79.5 165.9h.1M79.5 170.1l.5 .6M79.5 168l1.1 1.1"/>
<path d="M79.5 165.9l1.1 1.1M80 165.4h.1M80 165.4l-.5 .5M80.6 169.1h.1M80.6 167h.1M80.6 169.1l-1.1 1M80.6 167l-1.1 1M87.2 160h.1M87.3 160h.1M88.2 160.7h.1M89.3 160.7h.1M90.4 160.7h.1"/>
<path d="M90.7 160h.1M90.7 160l-.3 .7M69.4 192h3.5v3.6h-3.5zM106.7 192h3.6v3.6h-3.6z"/>
<circle cx="71.1" cy="191.1" r=".87"/>
<circle cx="108.5" cy="191.1" r=".87"/>
</g>
<g fill="none" stroke="#f00" stroke-width=".17">
<path d="M67.6 30.2h5.3M67.6 33.8h5.3M67.6 37.3h5.3M72.9 30.2h.1M72.9 33.8h.1M72.9 37.3h.1M103.2 30.2h.1M103.2 28.4v1.8M104.9 30.2h.1M104.9 28.4v1.8M136.9 39.1h.1M136.9 39.1h5.4"/>
<path d="M138.7 30.2h.1M138.7 30.2h1.8M147.6 30.2h1.8M149.4 30.2h.1M151.2 39.1h5.3M156.5 39.1h.1M225.8 32h.1M225.8 37.3h.1M225.8 32v1.8M225.8 35.6v1.7M234.7 30.2h.1M234.7 39.1h.1"/>
<path d="M234.7 39.1h5.4M234.7 30.2h5.4M256.1 30.2h5.3M261.4 30.2h.1M67.6 44.4h5.3M67.6 48h5.3M67.6 51.6h5.3M67.6 55.1h5.3M67.6 58.7h5.3M72.9 44.4h.1M72.9 48h.1M72.9 51.6h.1"/>
<path d="M72.9 55.1h.1M72.9 58.7h.1M136.9 46.2h.1M136.9 42.7h.1M136.9 44.4h.1M136.9 40.9h.1M136.9 46.2h5.4M136.9 42.7h5.4M136.9 44.4h5.4M136.9 40.9h5.4M151.2 46.2h5.3M151.2 42.7h5.3"/>
<path d="M151.2 44.4h5.3M151.2 40.9h5.3M156.5 44.4h.1M156.5 42.7h.1M156.5 46.2h.1M156.5 40.9h.1M234.7 44.4h.1M234.7 44.4h5.4M256.1 44.4h5.3M261.4 44.4h.1M67.6 62.2h5.3M67.6 65.8h5.3"/>
<path d="M67.6 67.6h5.3M72.9 62.2h.1M72.9 65.8h.1M72.9 67.6h.1M87.2 71.1h.1M87.2 71.1h1.7M88.9 67.6h.1M88.9 67.6h1.8M92.5 67.6h1.8M94.3 67.6h.1M96.1 71.1h1.7M97.8 71.1h.1"/>
<path d="M126.3 65.8h.1M126.3 74.7h.1M126.3 65.8h5.3M126.3 74.7h5.3M167.2 65.8h5.3M167.2 74.7h5.3M172.5 74.7h.1M172.5 65.8h.1M126.3 83.6h.1M126.3 83.6h5.3M167.2 83.6h5.3M172.5 83.6h.1"/>
<path d="M177.8 87.1h.1M177.8 92.5h.1M177.8 87.1v1.8M177.8 90.7v1.8M32 119.1h.1M32 119.1h5.4M51.6 119.1h5.3M56.9 119.1h.1M69.4 112h.1M69.4 112v1.8M69.4 119.1v3.6M76.5 108.5h.1"/>
<path d="M76.5 108.5h1.8M81.8 108.5h1.8M83.6 108.5h.1M94.3 108.5h.1M94.3 108.5h1.8M273.9 115.6h.1M273.9 115.6h1.7M24.9 122.7h.1M24.9 129.8h.1M24.9 122.7v1.8M24.9 128v1.8M32 122.7h.1"/>
<path d="M32 122.7h5.4M51.6 122.7h5.3M56.9 122.7h.1M62.3 122.7h.1M62.3 129.8h.1M62.3 122.7v1.8M62.3 128v1.8M69.4 120.9h.1M69.4 131.6h.1M69.4 129.8v1.8M172.5 129.8h.1M172.5 136.9h.1"/>
<path d="M172.5 129.8v1.8M172.5 135.1v1.8M190.3 129.8h.1M190.3 126.2h.1M190.3 129.8h5.3M190.3 126.2h5.3M209.8 129.8h5.4M209.8 126.2h5.4M215.2 126.2h.1M215.2 129.8h.1M224.1 135.1h.1M224.1 126.2h.1"/>
<path d="M224.1 126.2v1.8M224.1 133.3v1.8M233 136.9h.1M233 128h.1M233 138.7h.1M233 128v1.8M233 135.1v1.8M233 138.7h1.7M201 144h.1M201 151.1h.1M201 144v1.8M201 149.4v1.7"/>
<path d="M213.4 144h.1M213.4 149.4h.1M213.4 144v1.8M213.4 147.6v1.8M233 140.5h.1M233 140.5h1.7M24.9 167.1h.1M24.9 172.5h.1M24.9 167.1v1.8M24.9 170.7v1.8M35.6 160h.1M35.6 163.6h.1"/>
<path d="M35.6 160h1.8M35.6 163.6h1.8M46.3 168.9h.1M46.3 167.1v1.8M56.9 160h1.8M56.9 163.6h1.8M58.7 163.6h.1M58.7 160h.1M60.5 160h.1M60.5 160h1.8M69.4 160h1.8M71.2 160h.1"/>
<path d="M80 172.5h.1M80 163.6h.1M80 163.6v1.8M80 170.7v1.8M85.4 160h.1M85.4 160h1.8M90.7 160h1.8M92.5 160h.1M64 193.8h.1M64 193.8h5.4M101.4 193.8h.1M101.4 193.8h5.3"/>
</g>
<path d="M46.3 28.4h21.3v44.5h-21.3zM131.6 62.2h35.6v24.9h-35.6z" fill="none" stroke="#00f" stroke-width=".51"/>
<path d="M117.4 14.2h5.3v8.9h-5.3zM273.9 145.8h5.3v8.9h-5.3z" fill="none" stroke="#00f" stroke-width="1.1"/>
<path d="M260.8 45h.1M260.9 43.9l1.1 1.1M262 43.9l-1.2 1.1M262 45h.1" fill="none" stroke="#804000" stroke-width=".16"/>
<circle cx="158.3" cy="49.8" r=".32" fill="#f0f"/>
<circle cx="158.3" cy="49.8" r=".32" fill="none" stroke="#f0f" stroke-width=".17"/>
<circle cx="76.5" cy="67.5" r=".32" fill="#f0f"/>
<circle cx="76.5" cy="67.5" r=".32" fill="none" stroke="#f0f" stroke-width=".17"/>
<circle cx="81.8" cy="67.5" r=".32" fill="#f0f"/>
<circle cx="81.8" cy="67.5" r=".32" fill="none" stroke="#f0f" stroke-width=".17"/>
<circle cx="104.9" cy="71.1" r=".32" fill="#f0f"/>
<circle cx="104.9" cy="71.1" r=".32" fill="none" stroke="#f0f" stroke-width=".17"/>
<circle cx="76.5" cy="55.1" r=".32" fill="#f0f"/>
<circle cx="76.5" cy="55.1" r=".32" fill="none" stroke="#f0f" stroke-width=".17"/>
<circle cx="231.2" cy="44.4" r=".32" fill="#f0f"/>
<circle cx="231.2" cy="44.4" r=".32" fill="none" stroke="#f0f" stroke-width=".17"/>
<circle cx="275.6" cy="30.2" r=".32" fill="#f0f"/>
<circle cx="275.6" cy="30.2" r=".32" fill="none" stroke="#f0f" stroke-width=".17"/>
<circle cx="177.8" cy="74.6" r=".32" fill="#f0f"/>
<circle cx="177.8" cy="74.6" r=".32" fill="none" stroke="#f0f" stroke-width=".17"/>
<circle cx="90.7" cy="108.4" r=".32" fill="#f0f"/>
<circle cx="90.7" cy="108.4" r=".32" fill="none" stroke="#f0f" stroke-width=".17"/>
<circle cx="24.9" cy="163.5" r=".32" fill="#f0f"/>
<circle cx="24.9" cy="163.5" r=".32" fill="none" stroke="#f0f" stroke-width=".17"/>
<circle cx="72.9" cy="163.5" r=".32" fill="#f0f"/>
<circle cx="72.9" cy="163.5" r=".32" fill="none" stroke="#f0f" stroke-width=".17"/>
<circle cx="215.2" cy="30.2" r=".32" fill="#f0f"/>
<circle cx="215.2" cy="30.2" r=".32" fill="none" stroke="#f0f" stroke-width=".17"/>
<circle cx="24.9" cy="119.1" r=".32" fill="#f0f"/>
<circle cx="24.9" cy="119.1" r=".32" fill="none" stroke="#f0f" stroke-width=".17"/>
<circle cx="24.9" cy="160" r=".32" fill="#f0f"/>
<circle cx="24.9" cy="160" r=".32" fill="none" stroke="#f0f" stroke-width=".17"/>
<circle cx="225.8" cy="30.2" r=".32" fill="#f0f"/>
<circle cx="225.8" cy="30.2" r=".32" fill="none" stroke="#f0f" stroke-width=".17"/>
<circle cx="69.4" cy="108.4" r=".32" fill="#f0f"/>
<circle cx="69.4" cy="108.4" r=".32" fill="none" stroke="#f0f" stroke-width=".17"/>
<circle cx="96" cy="160" r=".32" fill="#f0f"/>
<circle cx="96" cy="160" r=".32" fill="none" stroke="#f0f" stroke-width=".17"/>
<circle cx="243.6" cy="126.2" r=".32" fill="#f0f"/>
<circle cx="243.6" cy="126.2" r=".32" fill="none" stroke="#f0f" stroke-width=".17"/>
<circle cx="232.9" cy="126.2" r=".32" fill="#f0f"/>
<circle cx="232.9" cy="126.2" r=".32" fill="none" stroke="#f0f" stroke-width=".17"/>
<circle cx="172.5" cy="126.2" r=".32" fill="#f0f"/>
<circle cx="172.5" cy="126.2" r=".32" fill="none" stroke="#f0f" stroke-width=".17"/>
<circle cx="200.9" cy="144" r=".32" fill="#f0f"/>
<circle cx="200.9" cy="144" r=".32" fill="none" stroke="#f0f" stroke-width=".17"/>
<circle cx="224" cy="126.2" r=".32" fill="#f0f"/>
<circle cx="224" cy="126.2" r=".32" fill="none" stroke="#f0f" stroke-width=".17"/>
<circle cx="224" cy="144" r=".32" fill="#f0f"/>
<circle cx="224" cy="144" r=".32" fill="none" stroke="#f0f" stroke-width=".17"/>
<circle cx="213.4" cy="144" r=".32" fill="#f0f"/>
<circle cx="213.4" cy="144" r=".32" fill="none" stroke="#f0f" stroke-width=".17"/>
<circle cx="270.3" cy="115.5" r=".32" fill="#f0f"/>
<circle cx="270.3" cy="115.5" r=".32" fill="none" stroke="#f0f" stroke-width=".17"/>
<circle cx="208" cy="154.7" r=".32" fill="#f0f"/>
<circle cx="208" cy="154.7" r=".32" fill="none" stroke="#f0f" stroke-width=".17"/>
<circle cx="62.2" cy="119.1" r=".32" fill="#f0f"/>
<circle cx="62.2" cy="119.1" r=".32" fill="none" stroke="#f0f" stroke-width=".17"/>
<circle cx="252.5" cy="126.2" r=".32" fill="#f0f"/>
<circle cx="252.5" cy="126.2" r=".32" fill="none" stroke="#f0f" stroke-width=".17"/>
<circle cx="243.6" cy="149.3" r=".32" fill="#f0f"/>
<circle cx="243.6" cy="149.3" r=".32" fill="none" stroke="#f0f" stroke-width=".17"/>
<circle cx="80" cy="160" r=".32" fill="#f0f"/>
<circle cx="80" cy="160" r=".32" fill="none" stroke="#f0f" stroke-width=".17"/>
<circle cx="72.9" cy="160" r=".32" fill="#f0f"/>
<circle cx="72.9" cy="160" r=".32" fill="none" stroke="#f0f" stroke-width=".17"/>
<circle cx="72.9" cy="177.8" r=".32" fill="#f0f"/>
<circle cx="72.9" cy="177.8" r=".32" fill="none" stroke="#f0f" stroke-width=".17"/>
<text font-size="3.3" fill="#00f" x="48" y="32" transform="rotate(90 48 32)">USB 3.0_STD_TYPE-B</text>
<g font-size="2.3">
<text x="168.9" y="51.6">ESD</text>
<text x="168.9" y="54.1">DEVICE</text>
<text x="234.7" y="60.5">USB POSITIVE</text>
<text x="234.7" y="63">OVERVOLTAGE</text>
<text x="234.7" y="65.9">PROTECTION</text>
<text x="234.7" y="68.4">CONTROLLER</text>
<text x="48" y="80.1">USB3.0 TYPE</text>
<text x="48" y="82.6">B</text>
<text x="106.7" y="113.9">3.3V</text>
<text x="114.8" y="113.9">@ 1.5A</text>
<text x="106.7" y="116.4">REGULATOR</text>
<text x="106.7" y="165.4">1.2V @ 1.5A</text>
<text x="106.7" y="167.9">REGULATOR</text>
<text x="213.4" y="163.7">3.3V / 1.8V @ 1.5A</text>
<text x="213.4" y="166.2">REGULATOR FOR VIO</text>
<text x="233" y="197.9">SUPERSPEED EXPLORER KIT:- POWER SUPPLY</text>
<text x="239.2" y="192.9">CYPRESS SEMICONDUCTOR © 2014</text>
</g>
<g font-size="2.1">
<text x="204.5" y="110.1">VIO = 1.8V, When J2 is Open.</text>
<text x="204.5" y="113.7">VIO = 3.3V, When J2 is Shorted.</text>
<text x="195.6" y="193.8">PCA: 121-60162-01</text>
<text x="195.6" y="196.1">PCB: 600-60198-01</text>
<text x="195.6" y="198.5">FAB DRW: 610-60190-01</text>
<text x="195.6" y="200.9">ASSY DRW: 620-60198-01</text>
<text x="234.7" y="202.9">630-60194-01</text>
<text x="287.7" y="203.5">04</text>
</g>
<g font-size="1.9">
<text x="40.9" y="127.8">LDO</text>
<text x="201" y="133.1">LDO</text>
</g>
<g font-size="1.6" fill="#000080">
<text x="119.2" y="12.1">A32</text>
<text x="101.4" y="22.1">J3</text>
<text x="46.3" y="28.1">J1</text>
<text x="101.4" y="24.2">961102-6404-AR</text>
<text x="117" y="25.3">609 002 115 121</text>
<text x="138.7" y="28.1">BLM21PG221SN1D</text>
<text x="142.3" y="24.6">L2</text>
<text x="241.3" y="25.6">U11</text>
<text x="147.6" y="35.2">U8</text>
<text x="228.7" y="35.2">C80</text>
<text x="278.5" y="35.2">C77</text>
<text x="228.7" y="37.3">1UF_16V</text>
<text x="278.5" y="37.3">1UF_16V</text>
<text x="142.3" y="49.4">ESD Protector</text>
<text x="241.8" y="49.4">NCP360SNT1G</text>
<text x="131.6" y="61.9">U9</text>
<text x="85.4" y="70.8">L4</text>
<text x="85.4" y="67.2">C76</text>
<text x="92.5" y="67.2">0.1uF_25V</text>
<text x="50.9" y="75.1">UEB1112C-2AK1-4H</text>
<text x="86.1" y="73.4">BLM21PG221SN1D</text>
<text x="131.6" y="88.6">824 001 02</text>
<text x="177.8" y="88.6">C3</text>
<text x="177.8" y="92.1">0.1uF_25V</text>
<text x="74.7" y="108.1">R80</text>
<text x="81.8" y="108.1">0 Ohm</text>
<text x="99.4" y="108.8">TP6</text>
<text x="37.4" y="117">NCP1117DT33RKG</text>
<text x="72.2" y="115.2">R83</text>
<text x="72.2" y="117.3">332 Ohm</text>
<text x="279" y="116">TP4</text>
<text x="19.6" y="125.9">C75</text>
<text x="55.2" y="125.9">C4</text>
<text x="72.2" y="124.1">LED1</text>
<text x="195.6" y="124.1">NCP1117DTARKG</text>
<text x="254.3" y="125.9">R21</text>
<text x="261.4" y="125.9">0 Ohm</text>
<text x="14.3" y="127.7">10 uFd 25v</text>
<text x="37.2" y="126.2">U1</text>
<text x="51.6" y="129.5">22 uFd 16v</text>
<text x="72.2" y="126.2">LED_GREEN</text>
<text x="220.5" y="131.2">R78</text>
<text x="235.8" y="131.2">R79</text>
<text x="161.8" y="134.8">10 uFd 25v</text>
<text x="167.2" y="133">C5</text>
<text x="195.4" y="133.3">U7</text>
<text x="218.7" y="133">4.7K</text>
<text x="234.7" y="133">1.6K</text>
<text x="234.7" y="136.6">J2</text>
<text x="255.4" y="134.8">R16</text>
<text x="255.4" y="136.9">180 Ohm</text>
<text x="246.9" y="143.7" transform="rotate(-90 246.9 143.7)">22 uFd 16v</text>
<text x="275.6" y="143.7">A30</text>
<text x="203.8" y="147.2">R2</text>
<text x="203.8" y="149.4">1.96K</text>
<text x="215.2" y="147.2">C74</text>
<text x="225.8" y="147.2">961102-6404-AR</text>
<text x="215.2" y="150.8">1.0 uF</text>
<text x="37.4" y="156.1">U10</text>
<text x="64" y="161.5">2.2uH</text>
<text x="65.8" y="158.1">L3</text>
<text x="83.6" y="159.7">R82</text>
<text x="90.7" y="159.7">0 Ohm</text>
<text x="104.8" y="160.4">TP5</text>
<text x="273.5" y="156.8">609 002 115 121</text>
<text x="82.9" y="166.8">R81</text>
<text x="26.7" y="168.6">C1</text>
<text x="26.7" y="172.1">10uF_10V</text>
<text x="51.6" y="168.6">SC189CSKTRT</text>
<text x="67.6" y="172.1">C2</text>
<text x="82.9" y="168.9">120 Ohm</text>
<text x="62.3" y="175.7">22uF_6.3V</text>
<text x="69.4" y="189">TP1</text>
<text x="106.7" y="189">TP2</text>
<text x="69.4" y="198.1">TP_BLACK</text>
<text x="106.7" y="198.1">TP_BLACK</text>
</g>
<g font-size="1.6">
<text x="68.8" y="29.8">1</text>
<text x="238" y="29.8">1</text>
<text x="257.3" y="29.8">5</text>
<text x="273.9" y="24.6">USB3_VBUS</text>
<text x="68.8" y="33.4">2</text>
<text x="102.8" y="30.6" transform="rotate(-90 102.8 30.6)">1</text>
<text x="104.6" y="30.6" transform="rotate(-90 104.6 30.6)">2</text>
<text x="68.8" y="37">3</text>
<text x="139.3" y="38.7">10</text>
<text x="140.2" y="40.5">9</text>
<text x="152.4" y="40.5">2</text>
<text x="152.4" y="38.7">1</text>
<text x="238" y="38.7">3</text>
<text x="68.8" y="44.1">4</text>
<text x="68.8" y="47.6">5</text>
<text x="140.2" y="45.8">8</text>
<text x="140.2" y="42.3">7</text>
<text x="140.2" y="44.1">6</text>
<text x="152.4" y="44.1">5</text>
<text x="152.4" y="42.3">4</text>
<text x="152.4" y="45.8">3</text>
<text x="238" y="44.1">2</text>
<text x="257.3" y="44.1">4</text>
<text x="68.8" y="51.2">6</text>
<text x="241.8" y="51.2">PART_NUMBER = NCP360SNT1G</text>
<text x="241.8" y="53">Manufacturer = ON Semiconductor</text>
<text x="68.8" y="54.7">7</text>
<text x="68.8" y="58.3">8</text>
<text x="128.1" y="54.8">PART_NUMBER = SP3010-04UTG</text>
<text x="128.1" y="56.6">Manufacturer = Littelfuse Inc</text>
<text x="68.8" y="61.8">9</text>
<text x="68.8" y="65.4">10</text>
<text x="129.5" y="65.4">1</text>
<text x="168.4" y="65.4">6</text>
<text x="68.8" y="67.2">11</text>
<text x="129.5" y="74.3">2</text>
<text x="168.4" y="74.3">5</text>
<text x="129.5" y="83.2">3</text>
<text x="168.4" y="83.2">4</text>
<text x="131.6" y="92.1">Wurth Electronics Inc</text>
<text x="23.2" y="104.6">USB3_VBUS</text>
<text x="89.1" y="104.2">V3P3</text>
<text x="78.3" y="111.7">805</text>
<text x="170.7" y="111.7">USB3_VBUS</text>
<text x="261.6" y="111.3">VIO</text>
<text x="35.3" y="118.7">3</text>
<text x="52.8" y="118.7">2</text>
<text x="35.3" y="122.3">1</text>
<text x="52.8" y="122.3">4</text>
<text x="193.5" y="125.9">3</text>
<text x="211.1" y="125.9">2</text>
<text x="193.5" y="129.4">1</text>
<text x="211.1" y="129.4">4</text>
<text x="261.4" y="130.7">805</text>
<text x="220.5" y="134.8">1%</text>
<text x="232.6" y="138.3">1</text>
<text x="232.6" y="140.1">2</text>
<text x="23.2" y="152.6">USB3_VBUS</text>
<text x="94.4" y="155.8">V1P2</text>
<text x="202.7" y="152">1%</text>
<text x="35.3" y="159.6">1</text>
<text x="58.2" y="159.6">5</text>
<text x="35.3" y="163.2">3</text>
<text x="58.2" y="163.2">4</text>
<text x="87.2" y="163.2">805</text>
<text x="45.9" y="169.2" transform="rotate(-90 45.9 169.2)">2</text>
<text x="83.6" y="172.1">DNL</text>
<text x="67.3" y="193.4">1</text>
<text x="104.6" y="193.4">1</text>
<text x="227.6" y="195.2">Title</text>
<text x="227.6" y="200.6">Size</text>
<text x="229.1" y="202.9">A</text>
<text x="234.7" y="200.6">Document Number</text>
<text x="286.3" y="200.6">Rev</text>
<text x="227.6" y="205.9">Date:</text>
<text x="236.9" y="205.9">Friday, June 27, 2014</text>
<text x="263.2" y="205.9">Sheet</text>
<text x="273.9" y="205.9">2</text>
<text x="277.4" y="205.9">of</text>
<text x="281.3" y="205.9">8</text>
</g>
<g font-size="1.6" fill="#004080">
<text x="103.9" y="27.6" transform="rotate(-90 103.9 27.6)">1</text>
<text x="105.7" y="27.6" transform="rotate(-90 105.7 27.6)">2</text>
<text x="62.4" y="30.9">VBUS</text>
<text x="65" y="34.5">D-</text>
<text x="241" y="30.9">IN</text>
<text x="251.8" y="30.9">OUT</text>
<text x="64.6" y="38.1">D+</text>
<text x="143.2" y="39.8">10</text>
<text x="143.2" y="41.6">9</text>
<text x="149.4" y="41.6">2</text>
<text x="149.4" y="39.8">1</text>
<text x="241" y="39.8">EN_L</text>
<text x="62.3" y="45.2">GND1</text>
<text x="143.2" y="46.9">8</text>
<text x="143.2" y="43.4">7</text>
<text x="143.2" y="45.2">6</text>
<text x="149.4" y="45.2">5</text>
<text x="149.4" y="43.4">4</text>
<text x="149.4" y="46.9">3</text>
<text x="241" y="45.2">GND</text>
<text x="251" y="45.2">FLAG</text>
<text x="56.5" y="52.3">STDB_SSTX+</text>
<text x="56.9" y="48.7">STDB_SSTX-</text>
<text x="56.7" y="59.4">STDB_SSRX-</text>
<text x="57.7" y="55.8">GND-DRAIN</text>
<text x="56.3" y="62.9">STDB_SSRX+</text>
<text x="132.5" y="65.4">IO1A</text>
<text x="162.9" y="65.3">IO1B</text>
<text x="60.1" y="66.5">SHIELD1</text>
<text x="60.1" y="68.3">SHIELD2</text>
<text x="132.7" y="73.8">G</text>
<text x="165.2" y="74.2">V</text>
<text x="132.5" y="82.9">IO2A</text>
<text x="162.9" y="82.7">IO2B</text>
<text x="38.3" y="119.8">VIN</text>
<text x="46.3" y="119.8">VOUT</text>
<text x="38.3" y="123.4">ADJ</text>
<text x="47.6" y="123.4">TAB</text>
<text x="196.5" y="130.5">ADJ</text>
<text x="196.5" y="127">VIN</text>
<text x="204.5" y="127">VOUT</text>
<text x="205.9" y="130.5">TAB</text>
<text x="235.6" y="139.4">1</text>
<text x="235.6" y="141.2">2</text>
<text x="38.3" y="160.7">IN1</text>
<text x="54.1" y="160.7">LX</text>
<text x="38.3" y="164.3">EN</text>
<text x="47" y="166.2" transform="rotate(-90 47 166.2)">GND</text>
<text x="51.6" y="164.3">VOUT</text>
</g>
<g font-size="1.6" fill="#f00">
<text x="155.1" y="29.9">VBUS_IN</text>
<text x="263.5" y="29.9">USB3_VBUS</text>
<text x="83.9" y="33.4">SSDM</text>
<text x="83.9" y="37">SSDP</text>
<text x="128.4" y="38.8">SS_TX_M</text>
<text x="128.4" y="40.6">SS_TX_P</text>
<text x="158.6" y="38.8">SS_TX_M</text>
<text x="158.6" y="40.6">SS_TX_P</text>
<text x="83.8" y="47.7">SS_TX_M</text>
<text x="128.4" y="44.1">SS_RX_M</text>
<text x="128.4" y="42.3">SS_RX_P</text>
<text x="158.6" y="44.1">SS_RX_M</text>
<text x="158.6" y="42.3">SS_RX_P</text>
<text x="83.9" y="51.2">SS_TX_P</text>
<text x="96.2" y="48.7">SS_TX_M 3</text>
<text x="96.2" y="52.3">SS_TX_P 3</text>
<text x="83.9" y="58.3">SS_RX_P</text>
<text x="96.2" y="59.4">SS_RX_P 3</text>
<text x="83.9" y="61.9">SS_RX_M</text>
<text x="96.2" y="62.9">SS_RX_M 3</text>
<text x="119.5" y="65.4">SSDM</text>
<text x="174.6" y="65.4">SS_DM</text>
<text x="188.7" y="66.5">SS_DM 3</text>
<text x="114.2" y="83.2">SSDP</text>
<text x="180" y="83.2">SS_DP</text>
<text x="188.7" y="84.3">SS_DP 3</text>
</g>
<g font-size="1.6" fill="#00f">
<text x="25.5" y="125.9">+</text>
<text x="62.8" y="125.9">+</text>
<text x="173.1" y="133">+</text>
<text x="244.2" y="133">+ C69</text>
</g>
<text font-size="1.4" x="233.1" y="195.5">CYUSB3KIT-003</text>
<g font-size="1.3">
<text x="30.8" y="1.3">5</text>
<text x="88.7" y="1.3">4</text>
<text x="146.7" y="1.3">3</text>
<text x="204.6" y="1.3">2</text>
<text x="262.6" y="1.3">1</text>
<text x=".5" y="28.4">D</text>
<text x="292.1" y="28.4">D</text>
<text x=".5" y="79.5">C</text>
<text x="292.1" y="79.5">C</text>
<text x=".5" y="130.7">B</text>
<text x="292.1" y="130.7">B</text>
<text x=".5" y="181.8">A</text>
<text x="292.1" y="181.8">A</text>
<text x="30.8" y="207.6">5</text>
<text x="88.7" y="207.6">4</text>
<text x="146.7" y="207.6">3</text>
<text x="204.6" y="207.6">2</text>
<text x="262.6" y="207.6">1</text>
</g>
<g font-size=".7" fill="#00f">
<text x="23.2" y="125.1">3216</text>
<text x="60.5" y="125.1">3216</text>
<text x="170.7" y="132.2">3216</text>
<text x="241.8" y="132.2">3216</text>
<text x="211.6" y="148.2">0603</text>
</g>
</svg>
